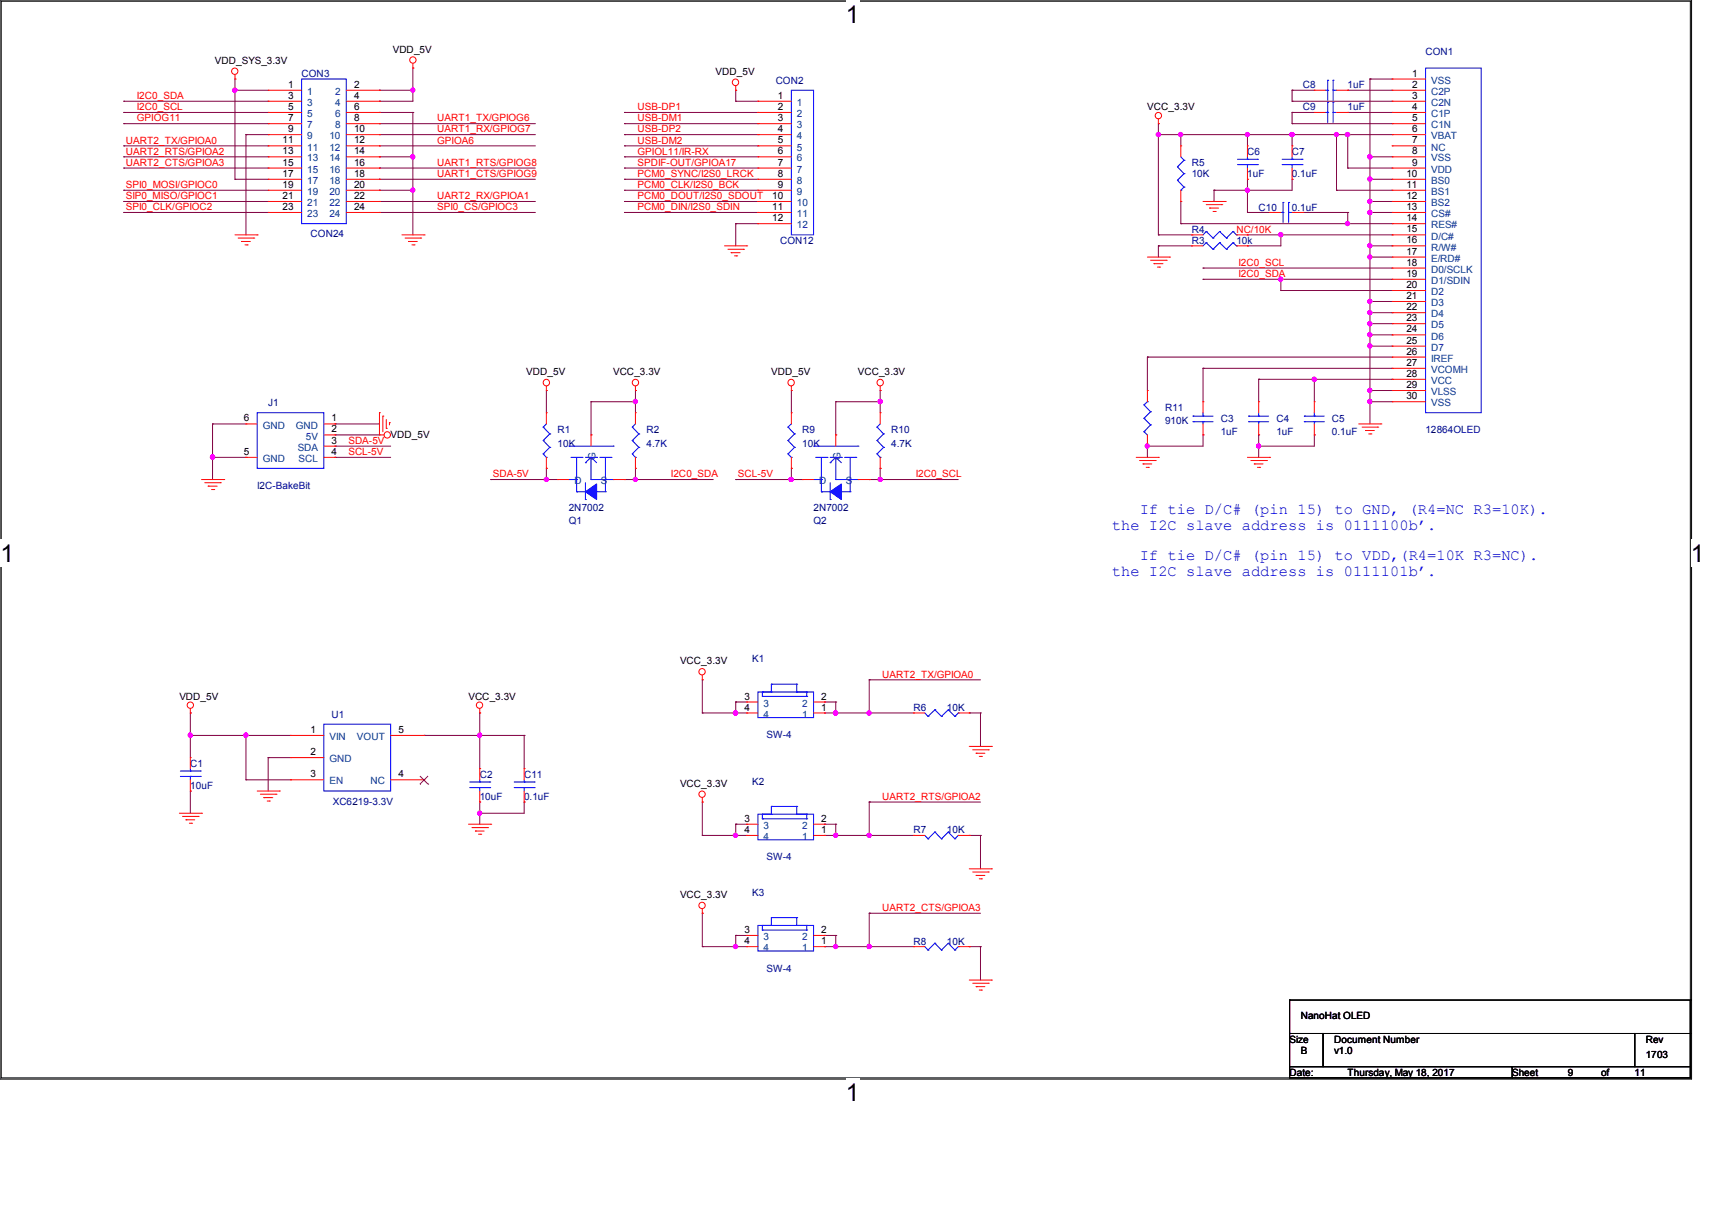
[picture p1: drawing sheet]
<svg xmlns="http://www.w3.org/2000/svg" width="297mm" height="210mm" viewBox="0 0 297 210" stroke-linecap="round" stroke-linejoin="round" font-family="sans-serif">
<path d="M0 0h293.5v187.3h-293.5zM.2 .2h293v186.9h-293z" fill="none" stroke="#000" stroke-width=".17"/>
<g fill="#fff">
<path d="M146.7 .1h2.4v4.8h-2.4z"/>
<path d="M146.7 187.2h2.4v4.7h-2.4z"/>
<path d="M.1 93.6h2.4v4.8h-2.4z"/>
<path d="M293.3 93.6h2.4v4.8h-2.4z"/>
</g>
<g fill="none" stroke="#800040" stroke-width=".17">
<path d="M21.5 17.6h.1M21.5 19.5h.1M21.5 17.6h25M21.5 19.5h25M40.8 15.7h.1M40.8 13.7h.1M40.8 15.7h5.7M40.8 13.7v17.4M65.8 19.5h.1M65.8 17.6h.1M65.8 15.7h.1M65.8 15.7h5.8"/>
<path d="M65.8 19.5h5.8M71.6 11.8h.1M71.6 19.5h.1M71.6 15.7h.1M71.6 11.8v5.8h-5.8M71.6 19.5v21.3M108.3 19.5h.1M108.3 19.5h23.2M127.6 15.7h.1M127.6 17.6h.1M127.6 17.6h3.9M127.6 15.7v1.9"/>
<path d="M224.2 17.6h.1M224.2 15.7h.1M224.2 19.5h.1M224.2 15.7h3.8M224.2 17.6h17.3M224.2 19.5h3.8M224.2 15.7v1.9M224.2 19.5v2M233.8 15.7h.1M233.8 19.5h.1M233.8 15.7h7.7M233.8 19.5h7.7"/>
<path d="M237.7 13.7h.1M237.7 13.7h3.8M237.7 13.7v59.9M21.5 21.5h.1M21.5 25.3h.1M21.5 27.2h.1M21.5 29.2h.1M21.5 33h.1M21.5 35h.1M21.5 36.9h.1M21.5 21.5h25M21.5 27.2h25"/>
<path d="M21.5 29.2h25M21.5 36.9h25M21.5 35h25M21.5 33h25M21.5 25.3h25M40.8 31.1h.1M40.8 31.1h5.7M42.7 23.4h.1M42.7 23.4v17.4M42.7 23.4h3.8M65.8 27.2h.1M65.8 33h.1"/>
<path d="M65.8 21.5h.1M65.8 23.4h.1M65.8 25.3h.1M65.8 29.2h.1M65.8 31.1h.1M65.8 35h.1M65.8 36.9h.1M65.8 21.5h27.1M65.8 27.2h5.8M65.8 23.4h27.1M65.8 29.2h27.1M65.8 36.9h27.1"/>
<path d="M65.8 31.1h27.1M65.8 35h27.1M65.8 33h5.8M65.8 25.3h27.1M71.6 27.2h.1M71.6 33h.1M108.3 21.5h.1M108.3 23.4h.1M108.3 25.3h.1M108.3 27.2h.1M108.3 29.2h.1M108.3 31.1h.1"/>
<path d="M108.3 33h.1M108.3 35h.1M108.3 36.9h.1M108.3 21.5h23.2M108.3 27.2h23.2M108.3 23.4h23.2M108.3 29.2h23.2M108.3 36.9h23.2M108.3 31.1h23.2M108.3 35h23.2M108.3 33h23.2M108.3 25.3h23.2"/>
<path d="M127.6 38.8h.1M127.6 38.8h3.9M127.6 38.8v3.9M201 23.4h.1M201 21.5h.1M201 23.4h40.5M201 21.5v19.3M204.9 35h.1M204.9 23.4h.1M204.9 38.8h.1M204.9 38.8h36.6M204.9 23.4v1.9"/>
<path d="M204.9 35v3.8M210.6 33h.1M210.6 33v2M216.4 23.4h.1M216.4 31.1h.1M216.4 33h.1M216.4 36.9h.1M216.4 23.4v1.9M216.4 31.1v5.8M216.4 36.9h3.9M224.2 21.5h.1M224.2 23.4h.1"/>
<path d="M224.2 31.1h.1M224.2 21.5h17.3M224.2 23.4v1.9M224.2 31.1v1.9h-13.6M226.1 36.9h.1M226.1 36.9h7.7M231.9 33h.1M231.9 23.4h.1M231.9 33h9.6M231.9 23.4v9.6M233.8 23.4h.1M233.8 29.2h.1"/>
<path d="M233.8 38.8h.1M233.8 36.9h.1M233.8 29.2h7.7M233.8 23.4v5.8M233.8 36.9v1.9M237.7 27.2h.1M237.7 36.9h.1M237.7 35h.1M237.7 31.1h.1M237.7 27.2h3.8M237.7 36.9h3.8M237.7 31.1h3.8"/>
<path d="M237.7 35h3.8M201 40.8h.1M201 42.7h.1M201 42.7h5.8M201 40.8h5.8M201 42.7v1.9M208.7 48.5h.1M208.7 46.5h.1M208.7 48.5h32.8M208.7 46.5h32.8M216.4 40.8h.1M216.4 42.7h.1"/>
<path d="M216.4 40.8h25.1M222.2 48.5h.1M222.2 50.4h.1M222.2 40.8h.1M222.2 40.8v1.9h-5.8M222.2 48.5v1.9M222.2 50.4h19.3M237.7 52.3h.1M237.7 44.6h.1M237.7 54.3h.1M237.7 56.2h.1M237.7 58.1h.1"/>
<path d="M237.7 42.7h.1M237.7 52.3h3.8M237.7 54.3h3.8M237.7 56.2h3.8M237.7 58.1h3.8M237.7 42.7h3.8M237.7 44.6h3.8M36.9 79.4h.1M36.9 73.6h.1M36.9 73.6v9.6M36.9 79.4h5.8M36.9 73.6h5.8"/>
<path d="M58.1 77.4h.1M58.1 79.4h.1M58.1 73.6h.1M58.1 75.5h.1M58.1 79.4h9.7M58.1 73.6h7.7M58.1 77.4h9.7M58.1 75.5h7.7M94.8 67.8h.1M94.8 67.8v3.8M102.5 75.5h.1M102.5 69.7h.1"/>
<path d="M102.5 69.7h7.7M102.5 69.7v5.8M110.2 67.8h.1M110.2 69.7h.1M110.2 67.8v3.8M137.3 67.8h.1M137.3 67.8v3.8M145 75.5h.1M145 69.7h.1M145 69.7h7.7M145 69.7v5.8M152.7 69.7h.1"/>
<path d="M152.7 67.8h.1M152.7 67.8v3.8M199.1 62h.1M199.1 77.4h.1M199.1 62h42.4M199.1 62v5.8M199.1 77.4v2M208.7 63.9h.1M208.7 75.5h.1M208.7 75.5v1.9h-9.6M208.7 63.9h32.8M208.7 63.9v5.8"/>
<path d="M218.4 65.8h.1M218.4 77.4h.1M218.4 75.5h.1M218.4 65.8h23.1M218.4 65.8v3.9M218.4 75.5v3.9M228 65.8h.1M228 75.5h.1M228 75.5v1.9h-9.6M228 65.8v3.9M237.7 69.7h.1M237.7 67.8h.1"/>
<path d="M237.7 60.1h.1M237.7 69.7h3.8M237.7 67.8h3.8M237.7 60.1h3.8M85.1 83.2h.1M85.1 83.2h11.6M94.8 83.2h.1M94.8 81.3h.1M94.8 81.3v1.9M108.3 83.2h.1M108.3 83.2h15.4M110.2 83.2h.1"/>
<path d="M110.2 81.3h.1M110.2 81.3v1.9M127.6 83.2h.1M127.6 83.2h11.6M137.3 83.2h.1M137.3 81.3h.1M137.3 81.3v1.9M150.8 83.2h.1M150.8 83.2h15.4M152.7 83.2h.1M152.7 81.3h.1M152.7 81.3v1.9"/>
<path d="M121.8 118h.1M121.8 118v5.7M150.8 118h.1M150.8 118v5.7M150.8 118h19.3M33 123.7h.1M33 127.6h.1M33 137.3h.1M33 123.7v7.8M33 137.3v3.8M33 127.6h17.4M42.7 127.6h.1"/>
<path d="M42.7 135.3h.1M42.7 127.6v7.7M42.7 135.3h7.7M46.5 131.5h.1M46.5 131.5h3.9M46.5 131.5v5.8M73.6 127.6h.1M73.6 127.6h17.3M83.2 127.6h.1M83.2 123.7h.1M83.2 139.2h.1M83.2 123.7v9.7"/>
<path d="M83.2 139.2v3.8M90.9 127.6h.1M90.9 139.2h.1M90.9 127.6v5.8M90.9 139.2v1.9h-7.7M121.8 123.7h.1M121.8 139.2h.1M121.8 123.7h7.7M121.8 139.2v5.8M127.6 121.8h.1M127.6 123.7h.1M127.6 121.8v1.9"/>
<path d="M127.6 121.8h1.9M143 121.8h.1M143 123.7h.1M143 123.7h15.5M143 121.8h2M145 121.8h.1M145 123.7h.1M145 121.8v1.9M150.8 123.7h.1M150.8 139.2h.1M150.8 139.2v5.8M150.8 139.2h19.3"/>
<path d="M168.1 123.7h.1M168.1 123.7h2M170.1 123.7h.1M170.1 123.7v5.8M83.2 141.1h.1M121.8 145h.1M121.8 158.5h.1M121.8 158.5v5.8M121.8 145h7.7M127.6 143h.1M127.6 145h.1M127.6 143v2"/>
<path d="M127.6 143h1.9M143 143h.1M143 145h.1M143 145h15.5M143 143h2M145 143h.1M145 145h.1M145 143v2M150.8 145h.1M150.8 158.5h.1M150.8 158.5v5.8M150.8 158.5h19.3"/>
<path d="M168.1 145h.1M168.1 145h2M170.1 145h.1M170.1 145v5.8M121.8 164.3h.1M121.8 164.3h7.7M127.6 162.3h.1M127.6 164.3h.1M127.6 162.3v2M127.6 162.3h1.9M143 162.3h.1M143 164.3h.1"/>
<path d="M143 164.3h15.5M143 162.3h2M145 162.3h.1M145 164.3h.1M145 162.3v2M150.8 164.3h.1M168.1 164.3h.1M168.1 164.3h2M170.1 164.3h.1M170.1 164.3v5.8"/>
</g>
<g fill="#f0f" stroke="#f0f" stroke-width=".17">
<circle cx="36.9" cy="79.3" r=".38"/>
<circle cx="33" cy="127.6" r=".37"/>
<circle cx="42.6" cy="127.6" r=".37"/>
<circle cx="83.2" cy="127.6" r=".37"/>
<circle cx="83.2" cy="141.1" r=".36"/>
<circle cx="237.6" cy="69.7" r=".37"/>
<circle cx="233.8" cy="23.3" r=".37"/>
<circle cx="237.6" cy="67.8" r=".36"/>
<circle cx="233.8" cy="38.8" r=".37"/>
<circle cx="199" cy="77.4" r=".36"/>
<circle cx="228" cy="65.8" r=".37"/>
<circle cx="218.3" cy="77.4" r=".36"/>
<circle cx="237.6" cy="44.6" r=".36"/>
<circle cx="237.6" cy="52.3" r=".36"/>
<circle cx="237.6" cy="54.3" r=".36"/>
<circle cx="237.6" cy="58.1" r=".36"/>
<circle cx="237.6" cy="56.2" r=".37"/>
<circle cx="237.6" cy="60" r=".37"/>
<circle cx="237.6" cy="27.2" r=".37"/>
<circle cx="237.6" cy="34.9" r=".36"/>
<circle cx="237.6" cy="31.1" r=".37"/>
<circle cx="224.1" cy="23.3" r=".37"/>
<circle cx="216.4" cy="23.3" r=".36"/>
<circle cx="231.8" cy="23.3" r=".36"/>
<circle cx="204.8" cy="23.3" r=".37"/>
<circle cx="237.6" cy="36.9" r=".37"/>
<circle cx="237.6" cy="42.7" r=".36"/>
<circle cx="222.2" cy="48.5" r=".36"/>
<circle cx="94.8" cy="83.2" r=".37"/>
<circle cx="110.2" cy="69.7" r=".37"/>
<circle cx="110.2" cy="83.2" r=".36"/>
<circle cx="137.3" cy="83.2" r=".37"/>
<circle cx="152.7" cy="69.7" r=".38"/>
<circle cx="152.7" cy="83.2" r=".37"/>
<circle cx="222.2" cy="40.7" r=".37"/>
<circle cx="201" cy="23.3" r=".37"/>
<circle cx="216.4" cy="33" r=".36"/>
<circle cx="71.6" cy="27.2" r=".37"/>
<circle cx="40.7" cy="15.6" r=".37"/>
<circle cx="71.6" cy="15.6" r=".36"/>
<circle cx="71.6" cy="33" r=".36"/>
<circle cx="145" cy="123.7" r=".37"/>
<circle cx="127.6" cy="123.7" r=".38"/>
<circle cx="150.8" cy="123.7" r=".37"/>
<circle cx="145" cy="145" r=".36"/>
<circle cx="150.8" cy="145" r=".36"/>
<circle cx="145" cy="164.3" r=".36"/>
<circle cx="150.8" cy="164.3" r=".36"/>
<circle cx="127.6" cy="145" r=".37"/>
<circle cx="127.6" cy="164.3" r=".37"/>
</g>
<g fill="none" stroke="#f00" stroke-width=".17">
<path d="M40.8 13.7h.1M40.8 13v.7M46.5 15.7h.1M46.5 17.6h.1M46.5 19.5h.1M46.5 15.7h5.8M46.5 17.6h5.8M46.5 19.5h5.8M60.1 15.7h5.7M60.1 17.6h5.7M60.1 19.5h5.7M65.8 15.7h.1"/>
<path d="M65.8 17.6h.1M65.8 19.5h.1M71.6 11.8h.1M71.6 11v.8M127.6 15.7h.1M127.6 14.9v.8M131.5 17.6h.1M131.5 19.5h.1M131.5 17.6h5.8M131.5 19.5h5.8M228 19.5h.1M228 15.7h.1"/>
<path d="M228 15.7h1.9M228 19.5h1.9M231.9 15.7h1.9M231.9 19.5h1.9M233.8 19.5h.1M233.8 15.7h.1M241.5 13.7h.1M241.5 15.7h.1M241.5 17.6h.1M241.5 19.5h.1M241.5 13.7h5.8M241.5 15.7h5.8"/>
<path d="M241.5 17.6h5.8M241.5 19.5h5.8M46.5 21.5h.1M46.5 23.4h.1M46.5 25.3h.1M46.5 27.2h.1M46.5 29.2h.1M46.5 31.1h.1M46.5 33h.1M46.5 35h.1M46.5 36.9h.1M46.5 35h5.8"/>
<path d="M46.5 21.5h5.8M46.5 23.4h5.8M46.5 25.3h5.8M46.5 27.2h5.8M46.5 29.2h5.8M46.5 31.1h5.8M46.5 33h5.8M46.5 36.9h5.8M60.1 35h5.7M60.1 21.5h5.7M60.1 23.4h5.7M60.1 25.3h5.7"/>
<path d="M60.1 27.2h5.7M60.1 29.2h5.7M60.1 31.1h5.7M60.1 33h5.7M60.1 36.9h5.7M65.8 21.5h.1M65.8 23.4h.1M65.8 25.3h.1M65.8 27.2h.1M65.8 29.2h.1M65.8 31.1h.1M65.8 33h.1"/>
<path d="M65.8 35h.1M65.8 36.9h.1M131.5 21.5h.1M131.5 23.4h.1M131.5 25.3h.1M131.5 27.2h.1M131.5 29.2h.1M131.5 31.1h.1M131.5 33h.1M131.5 35h.1M131.5 36.9h.1M131.5 38.8h.1"/>
<path d="M131.5 35h5.8M131.5 21.5h5.8M131.5 23.4h5.8M131.5 25.3h5.8M131.5 27.2h5.8M131.5 29.2h5.8M131.5 31.1h5.8M131.5 33h5.8M131.5 36.9h5.8M131.5 38.8h5.8M201 21.5h.1M201 20.7v.8"/>
<path d="M204.9 25.3h.1M204.9 35h.1M204.9 25.3v1.9M204.9 33v2M208.7 35h3.9M209.3 35.5h2.7M209.8 36.1h.1M209.8 36.1h1.6M210.4 36.7h.4M210.8 36.7h.1M212 35.5h.1M212.6 35h.1"/>
<path d="M216.4 25.3h.1M216.4 31.1h.1M216.4 25.3v1.9M216.4 29.2v1.9M220.3 36.9h.1M220.3 36.9h1.9M224.2 25.3h.1M224.2 31.1h.1M224.2 36.9h1.9M224.2 25.3v1.9M224.2 29.2v1.9M226.1 36.9h.1"/>
<path d="M241.5 21.5h.1M241.5 23.4h.1M241.5 25.3h.1M241.5 27.2h.1M241.5 29.2h.1M241.5 31.1h.1M241.5 33h.1M241.5 35h.1M241.5 36.9h.1M241.5 38.8h.1M241.5 35h5.8M241.5 21.5h5.8"/>
<path d="M241.5 23.4h5.8M241.5 25.3h5.8M241.5 27.2h5.8M241.5 29.2h5.8M241.5 31.1h5.8M241.5 33h5.8M241.5 36.9h5.8M241.5 38.8h5.8M40.8 40.8h3.8M41.3 41.3h2.7M41.9 41.9h.1M41.9 41.9h1.5"/>
<path d="M42.5 42.5h.4M42.9 42.5h.1M44 41.3h.1M44.6 40.8h.1M69.7 40.8h3.9M70.3 41.3h2.7M70.9 41.9h.1M70.9 41.9h1.5M71.5 42.5h.3M71.8 42.5h.1M73 41.3h.1M73.6 40.8h.1"/>
<path d="M125.7 42.7h3.8M126.3 43.3h2.7M126.8 43.9h.1M126.8 43.9h1.6M127.4 44.4h.4M127.8 44.4h.1M129 43.3h.1M129.5 42.7h.1M199.1 44.6h3.8M199.6 45.2h2.7M200.2 45.8h.1M200.2 45.8h1.6"/>
<path d="M200.8 46.4h.4M201.2 46.4h.1M202.3 45.2h.1M202.9 44.6h.1M206.8 40.8h.1M206.8 42.7h.1M206.8 40.8h1.9M206.8 42.7h1.9M214.5 40.8h1.9M214.5 42.7h1.9M216.4 40.8h.1M216.4 42.7h.1"/>
<path d="M241.5 40.8h.1M241.5 42.7h.1M241.5 44.6h.1M241.5 46.5h.1M241.5 48.5h.1M241.5 50.4h.1M241.5 52.3h.1M241.5 54.3h.1M241.5 56.2h.1M241.5 58.1h.1M241.5 44.6h5.8M241.5 40.8h5.8"/>
<path d="M241.5 42.7h5.8M241.5 46.5h5.8M241.5 48.5h5.8M241.5 50.4h5.8M241.5 52.3h5.8M241.5 54.3h5.8M241.5 56.2h5.8M241.5 58.1h5.8M42.7 73.6h.1M42.7 79.4h.1M42.7 73.6h1.9M42.7 79.4h1.9"/>
<path d="M56.2 75.5h1.9M56.2 73.6h1.9M56.2 79.4h1.9M56.2 77.4h1.9M58.1 73.6h.1M58.1 75.5h.1M58.1 77.4h.1M58.1 79.4h.1M65.8 71.6h.1M65.8 75.5h.1M65.8 71.6v3.9M65.8 75.5h.8"/>
<path d="M66.4 72.2h.1M66.4 72.2v2.7M67 74.3h.1M67 72.8v1.5M67.6 73.4h.1M67.6 73.4v.3M94.8 67.8h.1M94.8 71.6h.1M94.8 67v.8M94.8 71.6v2M94.8 79.4v1.9M102.5 75.5h.1"/>
<path d="M102.5 75.5v1.9M110.2 67.8h.1M110.2 71.6h.1M110.2 67v.8M110.2 71.6v2M110.2 79.4v1.9M137.3 67.8h.1M137.3 71.6h.1M137.3 67v.8M137.3 71.6v2M137.3 79.4v1.9M145 75.5h.1"/>
<path d="M145 75.5v1.9M152.7 67.8h.1M152.7 71.6h.1M152.7 67v.8M152.7 71.6v2M152.7 79.4v1.9M197.1 79.4h3.9M197.7 79.9h2.7M199.1 77.4h.1M199.1 67.8h.1M199.1 67.8v1.9M199.1 75.5v1.9"/>
<path d="M200.4 79.9h.1M201 79.4h.1M208.7 75.5h.1M208.7 69.7h.1M208.7 69.7v1.9M208.7 73.6v1.9M216.4 79.4h3.9M217 79.9h2.7M218.4 75.5h.1M218.4 69.7h.1M218.4 69.7v1.9M218.4 73.6v1.9"/>
<path d="M219.7 79.9h.1M220.3 79.4h.1M228 75.5h.1M228 69.7h.1M228 69.7v1.9M228 73.6v1.9M235.7 73.6h3.9M236.3 74.1h2.7M236.9 74.7h.1M236.9 74.7h1.5M237.4 75.3h.4M237.8 75.3h.1"/>
<path d="M239 74.1h.1M239.6 73.6h.1M241.5 60.1h.1M241.5 62h.1M241.5 63.9h.1M241.5 65.8h.1M241.5 67.8h.1M241.5 69.7h.1M241.5 60.1h5.8M241.5 62h5.8M241.5 63.9h5.8M241.5 65.8h5.8"/>
<path d="M241.5 67.8h5.8M241.5 69.7h5.8M35 83.2h3.8M35.5 83.8h2.7M36.1 84.4h.1M36.1 84.4h1.6M36.7 85h.4M37.1 85h.1M38.2 83.8h.1M38.8 83.2h.1M94.8 81.3h.1M96.7 83.2h.1"/>
<path d="M96.7 83.2h2M106.4 83.2h1.9M108.3 83.2h.1M110.2 81.3h.1M137.3 81.3h.1M139.2 83.2h.1M139.2 83.2h1.9M148.8 83.2h2M150.8 83.2h.1M152.7 81.3h.1M198.3 80.5h.1M198.3 80.5h1.5"/>
<path d="M198.8 81.1h.4M199.2 81.1h.1M217.6 80.5h.1M217.6 80.5h1.5M218.1 81.1h.4M218.5 81.1h.1M121.8 118h.1M121.8 117.2v.8M33 123.7h.1M33 131.5h.1M33 137.3h.1M33 123v.7"/>
<path d="M33 131.5v1.9M33 135.3v2M44.6 137.3h3.9M45.2 137.8h2.7M45.8 138.4h.1M45.8 138.4h1.5M46.4 139h.3M46.7 139h.1M47.9 137.8h.1M48.5 137.3h.1M50.4 127.6h.1M50.4 131.5h.1"/>
<path d="M50.4 135.3h.1M50.4 127.6h5.8M50.4 131.5h5.8M50.4 135.3h5.8M67.8 127.6h5.8M67.8 135.3h5.8M73.6 135.3h.1M73.6 127.6h.1M83.2 123.7h.1M83.2 133.4h.1M83.2 139.2h.1M83.2 123v.7"/>
<path d="M83.2 133.4v1.9M83.2 137.3v1.9M90.9 133.4h.1M90.9 139.2h.1M90.9 133.4v1.9M90.9 137.3v1.9M121.8 139.2h.1M121.8 138.4v.8M129.5 121.8h.1M129.5 123.7h.1M129.5 123.7h2M129.5 121.8h2"/>
<path d="M141.1 123.7h1.9M141.1 121.8h1.9M143 121.8h.1M143 123.7h.1M158.5 123.7h.1M158.5 123.7h1.9M166.2 123.7h1.9M168.1 123.7h.1M168.1 129.5h3.9M168.7 130.1h2.7M169.3 130.7h.1M169.3 130.7h1.6"/>
<path d="M169.9 131.3h.4M170.3 131.3h.1M171.4 130.1h.1M172 129.5h.1M31.1 141.1h3.9M31.7 141.7h2.7M32.3 142.3h.1M32.3 142.3h1.5M32.9 142.9h.3M33.2 142.9h.1M34.4 141.7h.1M35 141.1h.1"/>
<path d="M81.3 143h3.8M81.9 143.6h2.7M82.5 144.2h.1M82.5 144.2h1.5M83 144.8h.4M83.4 144.8h.1M84.6 143.6h.1M85.1 143h.1M121.8 158.5h.1M121.8 157.7v.8M129.5 143h.1M129.5 145h.1"/>
<path d="M129.5 143h2M129.5 145h2M141.1 143h1.9M141.1 145h1.9M143 143h.1M143 145h.1M158.5 145h.1M158.5 145h1.9M166.2 145h1.9M168.1 145h.1M168.1 150.8h3.9M168.7 151.3h2.7"/>
<path d="M169.3 151.9h.1M169.3 151.9h1.6M169.9 152.5h.4M170.3 152.5h.1M171.4 151.3h.1M172 150.8h.1M129.5 162.3h.1M129.5 164.3h.1M129.5 162.3h2M129.5 164.3h2M141.1 162.3h1.9M141.1 164.3h1.9"/>
<path d="M143 162.3h.1M143 164.3h.1M158.5 164.3h.1M158.5 164.3h1.9M166.2 164.3h1.9M168.1 164.3h.1M168.1 170.1h3.9M168.7 170.6h2.7M169.3 171.2h.1M169.3 171.2h1.6M169.9 171.8h.4M170.3 171.8h.1"/>
<path d="M171.4 170.6h.1M172 170.1h.1"/>
<circle cx="40.7" cy="12.4" r=".55"/>
<circle cx="71.6" cy="10.4" r=".55"/>
<circle cx="127.6" cy="14.3" r=".56"/>
<circle cx="201" cy="20.1" r=".55"/>
<circle cx="67.2" cy="75.5" r=".55"/>
<circle cx="94.8" cy="66.4" r=".56"/>
<circle cx="110.2" cy="66.4" r=".56"/>
<circle cx="137.2" cy="66.4" r=".56"/>
<circle cx="152.7" cy="66.4" r=".56"/>
<circle cx="121.8" cy="116.6" r=".55"/>
<circle cx="33" cy="122.4" r=".55"/>
<circle cx="83.2" cy="122.4" r=".55"/>
<circle cx="121.8" cy="137.8" r=".55"/>
<circle cx="121.8" cy="157.1" r=".55"/>
</g>
<path d="M223.7 179.4h5.8v5.7h-5.8zM223.7 173.6h.1M223.7 173.6v5.8M223.7 173.6h69.5M229.5 179.4h54.1v5.7h-54.1zM283.6 179.4h9.6v5.7h-9.6zM293.2 173.6h.1M293.2 179.4h.1M293.2 173.6v5.8M223.7 185.1h38.6v2h-38.6zM262.3 185.1h30.9v2h-30.9z" fill="none" stroke="#000" stroke-width=".17"/>
<g fill="none" stroke="#00f" stroke-width=".17">
<path d="M52.3 13.7h7.8v25.1h-7.8zM137.3 15.7h3.8v25.1h-3.8zM229.9 19.5h.4M229.9 15.7h.4M230.3 19.5h.1M230.3 17.8h.1M230.3 15.7h.1M230.3 13.9h.1M230.3 13.9v3.5M230.3 17.8v3.5M231.3 17.8h.1M231.3 19.5h.1"/>
<path d="M231.3 13.9h.1M231.3 15.7h.1M231.3 19.5h.6M231.3 13.9v3.5M231.3 17.8v3.5M231.3 15.7h.6M247.3 11.8h9.7v59.8h-9.7zM204.3 29h.1M204.3 31.3h.1M204.3 29l1.1 1.1M204.3 31.3l1.1 1.2M204.9 33h.1"/>
<path d="M204.9 27.2l.5 .6M205.4 27.8h.1M205.4 30.1h.1M205.4 32.5h.1M205.4 27.8l-1.1 1.2M205.4 30.1l-1.1 1.2M205.4 32.5l-.5 .5M214.7 28.6h3.4M214.7 27.6h3.4M216.4 27.6h.1M216.4 28.6h.1M216.4 27.2v.4"/>
<path d="M216.4 28.6v.6M218.1 28.6h.1M218.1 27.6h.1M222.2 36.9h.4M222.4 28.6h3.5M222.4 27.6h3.5M222.6 36.9h.1M222.6 35.1h.1M222.6 35.1v3.5M223.6 35.1h.1M223.6 36.9h.1M223.6 36.9h.6"/>
<path d="M223.6 35.1v3.5M224.2 27.6h.1M224.2 28.6h.1M224.2 27.2v.4M224.2 28.6v.6M225.9 28.6h.1M225.9 27.6h.1M209.3 40.2h.1M209.3 42.1h.1M209.3 40.2l-.6 .6M209.3 40.2l1.1 1.1M209.3 42.1l-.6 .6"/>
<path d="M209.3 42.1l1.1 1.2M210.4 41.3h.1M210.4 43.3h.1M211.6 40.2h.1M211.6 42.1h.1M211.6 40.2l-1.2 1.1M211.6 40.2l1.2 1.1M211.6 42.1l-1.2 1.2M211.6 42.1l1.2 1.2M212.8 41.3h.1M212.8 43.3h.1M213.9 40.2h.1"/>
<path d="M213.9 42.1h.1M213.9 40.2l-1.1 1.1M213.9 40.2l.6 .6M213.9 42.1l-1.1 1.2M213.9 42.1l.6 .6M214.5 40.8h.1M214.5 42.7h.1M44.6 71.6h11.6v9.7h-11.6zM94.2 74.1h.1M94.2 76.5h.1M94.2 78.8h.1M94.2 74.1l1.2 1.2"/>
<path d="M94.2 76.5l1.2 1.1M94.2 78.8l.6 .6M94.8 79.4h.1M94.8 73.6l-.6 .5M95.4 75.3h.1M95.4 77.6h.1M95.4 75.3l-1.2 1.2M95.4 77.6l-1.2 1.2M98.7 77.4h7.7M99.1 79.4h1.9M100 79.4v5.9M101 79.4h.1"/>
<path d="M101.6 79.4h1.9M102.5 79.4h.1M102.5 79.4v3.8M102.5 79.4l-.9 .9M102.5 79.4l1 .9M103.5 79.4h.1M104.1 79.4h1.9M105 79.4v5.9M106 79.4h.1M106.4 77.4h.1M109.7 74.1h.1M109.7 76.5h.1"/>
<path d="M109.7 78.8h.1M109.7 74.1l1.1 1.2M109.7 76.5l1.1 1.1M109.7 78.8l.5 .6M110.2 79.4h.1M110.2 73.6l-.5 .5M110.8 75.3h.1M110.8 77.6h.1M110.8 75.3l-1.1 1.2M110.8 77.6l-1.1 1.2M136.7 74.1h.1M136.7 76.5h.1"/>
<path d="M136.7 78.8h.1M136.7 74.1l1.1 1.2M136.7 76.5l1.1 1.1M136.7 78.8l.6 .6M137.3 79.4h.1M137.3 73.6l-.6 .5M137.8 75.3h.1M137.8 77.6h.1M137.8 75.3l-1.1 1.2M137.8 77.6l-1.1 1.2M141.1 77.4h7.7M141.5 79.4h2"/>
<path d="M142.5 79.4v5.9M143.5 79.4h.1M144 79.4h2M145 79.4h.1M145 79.4v3.8M145 79.4l-1 .9M145 79.4l1 .9M146 79.4h.1M146.5 79.4h2M147.5 79.4v5.9M148.5 79.4h.1M148.8 77.4h.1"/>
<path d="M152.1 74.1h.1M152.1 76.5h.1M152.1 78.8h.1M152.1 74.1l1.2 1.2M152.1 76.5l1.2 1.1M152.1 78.8l.6 .6M152.7 79.4h.1M152.7 73.6l-.6 .5M153.3 75.3h.1M153.3 77.6h.1M153.3 75.3l-1.2 1.2M153.3 77.6l-1.2 1.2"/>
<path d="M198.5 74.9h.1M198.5 72.6h.1M198.5 70.3h.1M198.5 74.9l.6 .6M198.5 72.6l1.1 1.1M198.5 70.3l1.1 1.2M199.1 69.7h.1M199.1 69.7l-.6 .6M199.6 73.7h.1M199.6 71.5h.1M199.6 73.7l-1.1 1.2M199.6 71.5l-1.1 1.1"/>
<path d="M207 72.2h.1M207 73.2h.1M207 72.2h3.4M207 73.2h3.4M208.7 73.2h.1M208.7 72.2h.1M208.7 71.6v.6M208.7 73.2v.4M216.6 72.2h.1M216.6 73.2h.1M216.6 72.2h3.5M216.6 73.2h3.5"/>
<path d="M218.4 73.2h.1M218.4 72.2h.1M218.4 71.6v.6M218.4 73.2v.4M226.3 72.2h.1M226.3 73.2h.1M226.3 72.2h3.4M226.3 73.2h3.4M228 73.2h.1M228 72.2h.1M228 71.6v.6M228 73.2v.4"/>
<path d="M98.7 83.2h1.3M100 83.2h.1M100 85.3h.1M100 85.3h5M101.6 86.7h.1M101.6 80.3h.1M101.6 83.8v2.9M102.5 83.2h.1M102.5 83.2h3.9M105 85.3h.1M106.4 83.2h.1M141.1 83.2h1.4"/>
<path d="M142.5 83.2h.1M142.5 85.3h.1M142.5 85.3h5M144 86.7h.1M144 80.3h.1M144 83.8v2.9M145 83.2h.1M145 83.2h3.8M147.5 85.3h.1M148.8 83.2h.1M133.8 118.7h.1M133.8 118.7v1.4"/>
<path d="M133.8 118.7h4.4M138.2 118.7h.1M138.2 118.7v1.4M31.3 134.7h3.5M31.3 133.8h3.5M33 133.8h.1M33 134.7h.1M33 133.4v.4M33 134.7v.6M34.8 134.7h.1M34.8 133.8h.1M56.2 125.7h11.6v11.6h-11.6z"/>
<path d="M81.5 136.7h3.5M81.5 135.7h3.5M83.2 135.7h.1M83.2 136.7h.1M83.2 135.3v.4M83.2 136.7v.6M85 136.7h.1M85 135.7h.1M89.2 136.7h3.5M89.2 135.7h3.5M90.9 135.7h.1M90.9 136.7h.1"/>
<path d="M90.9 135.3v.4M90.9 136.7v.6M92.7 136.7h.1M92.7 135.7h.1M131.5 120.1h9.6v4.4h-9.6zM132.2 120.1h.1M132.2 120.9h.1M132.2 120.1v.8M132.2 120.9h7.8M132.2 120.1h1.6M133.8 120.1h.1M133.8 140h.1"/>
<path d="M133.8 140v1.3M133.8 140h4.4M138.2 120.1h.1M138.2 140h.1M138.2 140v1.3M138.2 120.1h1.8M140 120.9h.1M140 120.1h.1M140 120.1v.8M160.4 123.7l.6 .6M161 124.3h.1M162.2 123.2h.1"/>
<path d="M162.2 123.2l-1.2 1.1M162.2 123.2l1.1 1.1M163.3 124.3h.1M164.5 123.2h.1M164.5 123.2l-1.2 1.1M164.5 123.2l1.2 1.1M165.7 124.3h.1M166.2 123.7h.1M166.2 123.7l-.5 .6M131.5 141.3h9.6v4.5h-9.6zM132.2 141.3h.1M132.2 142.1h.1"/>
<path d="M132.2 141.3v.8M132.2 142.1h7.8M132.2 141.3h1.6M133.8 159.3h.1M133.8 141.3h.1M133.8 159.3h4.4M133.8 159.3v1.3M138.2 159.3h.1M138.2 141.3h.1M138.2 159.3v1.3M138.2 141.3h1.8M140 142.1h.1"/>
<path d="M140 141.3h.1M140 141.3v.8M160.4 145l.6 .6M161 145.6h.1M162.2 144.4h.1M162.2 144.4l-1.2 1.2M162.2 144.4l1.1 1.2M163.3 145.6h.1M164.5 144.4h.1M164.5 144.4l-1.2 1.2M164.5 144.4l1.2 1.2M165.7 145.6h.1"/>
<path d="M166.2 145h.1M166.2 145l-.5 .6M131.5 160.6h9.6v4.5h-9.6zM132.2 160.6h.1M132.2 161.4h.1M132.2 161.4h7.8M132.2 160.6h1.6M132.2 160.6v.8M133.8 160.6h.1M138.2 160.6h.1M138.2 160.6h1.8M140 161.4h.1"/>
<path d="M140 160.6h.1M140 160.6v.8M160.4 164.3l.6 .6M161 164.9h.1M162.2 163.7h.1M162.2 163.7l-1.2 1.2M162.2 163.7l1.1 1.2M163.3 164.9h.1M164.5 163.7h.1M164.5 163.7l-1.2 1.2M164.5 163.7l1.2 1.2M165.7 164.9h.1"/>
<path d="M166.2 164.3h.1M166.2 164.3l-.5 .6"/>
</g>
<path d="M72.8 136.1h.1M72.8 134.7l1.5 1.4M74.3 136.1h.1M74.3 134.7l-1.5 1.4" fill="none" stroke="#804000" stroke-width=".17"/>
<g fill="#00f" stroke="#00f" stroke-width=".17">
<path d="M101.6 85.3l1.9-1.3v2.7z" fill-rule="evenodd"/>
<path d="M144 85.3l2-1.3v2.7z" fill-rule="evenodd"/>
</g>
<g font-size="4.2">
<text x="146.7" y="3.9">1</text>
<text x=".1" y="97.5">1</text>
<text x="293.3" y="97.5">1</text>
<text x="146.7" y="191">1</text>
</g>
<g font-size="2.7" fill="#00f">
<text x="197.7" y="89.2">If tie D/C# (pin 15) to GND, (R4=NC R3=10K).</text>
<text x="192.9" y="91.9">the I2C slave address is 0111100b’.</text>
<text x="192.9" y="99.9">the I2C slave address is 0111101b’.</text>
<text x="197.7" y="97.2">If tie D/C# (pin 15) to VDD,(R4=10K R3=NC).</text>
</g>
<g font-size="1.7">
<text x="37.3" y="11.1">VDD_SYS_3.3V</text>
<text x="68.1" y="9.1">VDD_5V</text>
<text x="50" y="15.2">1</text>
<text x="50" y="17.1">3</text>
<text x="61.4" y="15.2">2</text>
<text x="61.4" y="17.1">4</text>
<text x="124.2" y="13">VDD_5V</text>
<text x="134.9" y="17.1">1</text>
<text x="245" y="13.3">1</text>
<text x="245" y="15.2">2</text>
<text x="245" y="17.1">3</text>
<text x="50" y="19.1">5</text>
<text x="50" y="21">7</text>
<text x="50" y="22.9">9</text>
<text x="61.4" y="19.1">6</text>
<text x="61.4" y="21">8</text>
<text x="61.4" y="22.9">10</text>
<text x="134.9" y="19.1">2</text>
<text x="134.9" y="21">3</text>
<text x="134.9" y="22.9">4</text>
<text x="199" y="19.2">VCC_3.3V</text>
<text x="245" y="19.1">4</text>
<text x="245" y="21">5</text>
<text x="245" y="22.9">6</text>
<text x="49" y="24.9">11</text>
<text x="49" y="26.8">13</text>
<text x="49" y="28.7">15</text>
<text x="61.4" y="24.9">12</text>
<text x="61.4" y="26.8">14</text>
<text x="61.4" y="28.7">16</text>
<text x="134.9" y="24.9">5</text>
<text x="134.9" y="26.8">6</text>
<text x="134.9" y="28.7">7</text>
<text x="245" y="24.9">7</text>
<text x="245" y="26.8">8</text>
<text x="245" y="28.7">9</text>
<text x="49" y="30.7">17</text>
<text x="49" y="32.6">19</text>
<text x="49" y="34.5">21</text>
<text x="61.4" y="30.7">18</text>
<text x="61.4" y="32.6">20</text>
<text x="61.4" y="34.5">22</text>
<text x="134" y="34.5">10</text>
<text x="134.9" y="30.7">8</text>
<text x="134.9" y="32.6">9</text>
<text x="244" y="30.7">10</text>
<text x="244" y="32.6">11</text>
<text x="244" y="34.5">12</text>
<text x="49" y="36.4">23</text>
<text x="61.4" y="36.4">24</text>
<text x="134" y="36.4">11</text>
<text x="134" y="38.4">12</text>
<text x="244" y="36.4">13</text>
<text x="244" y="38.4">14</text>
<text x="244" y="40.3">15</text>
<text x="244" y="42.2">16</text>
<text x="244" y="44.2">17</text>
<text x="244" y="46.1">18</text>
<text x="244" y="48">19</text>
<text x="244" y="50">20</text>
<text x="244" y="51.9">21</text>
<text x="244" y="53.8">22</text>
<text x="244" y="55.8">23</text>
<text x="244" y="57.7">24</text>
<text x="244" y="59.6">25</text>
<text x="91.3" y="65.2">VDD_5V</text>
<text x="106.4" y="65.2">VCC_3.3V</text>
<text x="133.8" y="65.2">VDD_5V</text>
<text x="148.8" y="65.2">VCC_3.3V</text>
<text x="244" y="61.6">26</text>
<text x="244" y="63.5">27</text>
<text x="244" y="65.4">28</text>
<text x="244" y="67.4">29</text>
<text x="244" y="69.3">30</text>
<text x="42.3" y="73.2">6</text>
<text x="57.5" y="73.2">1</text>
<text x="57.5" y="75.1">2</text>
<text x="57.5" y="77">3</text>
<text x="67.8" y="75.9">VDD_5V</text>
<text x="42.3" y="79">5</text>
<text x="57.5" y="79">4</text>
<text x="118" y="115.3">VCC_3.3V</text>
<text x="31.1" y="121.5">VDD_5V</text>
<text x="81.3" y="121.5">VCC_3.3V</text>
<text x="129.1" y="121.4">3</text>
<text x="129.1" y="123.3">4</text>
<text x="142.5" y="121.4">2</text>
<text x="142.5" y="123.3">1</text>
<text x="53.8" y="127.2">1</text>
<text x="53.8" y="131.1">2</text>
<text x="69.1" y="127.2">5</text>
<text x="53.8" y="134.9">3</text>
<text x="69.1" y="134.9">4</text>
<text x="118" y="136.6">VCC_3.3V</text>
<text x="129.1" y="142.6">3</text>
<text x="142.5" y="142.6">2</text>
<text x="129.1" y="144.6">4</text>
<text x="142.5" y="144.6">1</text>
<text x="118" y="155.9">VCC_3.3V</text>
<text x="129.1" y="161.9">3</text>
<text x="142.5" y="161.9">2</text>
<text x="129.1" y="163.9">4</text>
<text x="142.5" y="163.9">1</text>
<text x="225.7" y="176.9">NanoHat OLED</text>
<text x="223.7" y="181">Size</text>
<text x="225.7" y="182.9">B</text>
<text x="231.5" y="181">Document Number</text>
<text x="231.5" y="182.9">v1.0</text>
<text x="285.5" y="181">Rev</text>
<text x="285.5" y="183.7">1703</text>
<text x="223.7" y="186.7">Date:</text>
<text x="233.8" y="186.7">Thursday, May 18, 2017</text>
<text x="262.3" y="186.7">Sheet</text>
<text x="272" y="186.7">9</text>
<text x="277.8" y="186.7">of</text>
<text x="283.6" y="186.7">11</text>
</g>
<g font-size="1.7" fill="#000080">
<text x="247.3" y="9.5">CON1</text>
<text x="52.3" y="13.4">CON3</text>
<text x="134.6" y="14.6">CON2</text>
<text x="226" y="15.3">C8</text>
<text x="233.8" y="15.3">1uF</text>
<text x="226" y="19.2">C9</text>
<text x="233.8" y="19.2">1uF</text>
<text x="206.7" y="28.8">R5</text>
<text x="216.4" y="26.9">C6</text>
<text x="224.1" y="26.9">C7</text>
<text x="206.7" y="30.8">10K</text>
<text x="216.4" y="30.8">1uF</text>
<text x="224.1" y="30.8">0.1uF</text>
<text x="53.9" y="41.2">CON24</text>
<text x="206.7" y="40.4">R4</text>
<text x="218.3" y="36.6">C10</text>
<text x="224.1" y="36.6">0.1uF</text>
<text x="135.3" y="42.4">CON12</text>
<text x="206.7" y="42.4">R3</text>
<text x="214.5" y="42.4">10k</text>
<text x="46.5" y="70.5">J1</text>
<text x="202.1" y="71.3">R11</text>
<text x="96.7" y="75.2">R1</text>
<text x="96.7" y="77.5">10K</text>
<text x="112.2" y="75.2">R2</text>
<text x="112.2" y="77.5">4.7K</text>
<text x="139.2" y="75.2">R9</text>
<text x="139.2" y="77.5">10K</text>
<text x="154.6" y="75.2">R10</text>
<text x="154.6" y="77.5">4.7K</text>
<text x="202.1" y="73.6">910K</text>
<text x="211.8" y="73.2">C3</text>
<text x="211.8" y="75.6">1uF</text>
<text x="221.4" y="73.2">C4</text>
<text x="221.4" y="75.6">1uF</text>
<text x="231.1" y="73.2">C5</text>
<text x="231.1" y="75.6">0.1uF</text>
<text x="247.3" y="75.2">12864OLED</text>
<text x="44.6" y="84.8">I2C-BakeBit</text>
<text x="98.7" y="88.7">2N7002</text>
<text x="141.1" y="88.7">2N7002</text>
<text x="98.7" y="91">Q1</text>
<text x="141.1" y="91">Q2</text>
<text x="130.5" y="114.9">K1</text>
<text x="57.5" y="124.6">U1</text>
<text x="158.5" y="123.4">R6</text>
<text x="164.3" y="123.4">10K</text>
<text x="133" y="128.1">SW-4</text>
<text x="33" y="133.1">C1</text>
<text x="33" y="136.9">10uF</text>
<text x="83.2" y="135">C2</text>
<text x="90.9" y="135">C11</text>
<text x="130.5" y="136.2">K2</text>
<text x="57.7" y="139.7">XC6219-3.3V</text>
<text x="83.2" y="138.9">10uF</text>
<text x="90.9" y="138.9">0.1uF</text>
<text x="133" y="149.3">SW-4</text>
<text x="158.5" y="144.7">R7</text>
<text x="164.3" y="144.7">10K</text>
<text x="130.5" y="155.5">K3</text>
<text x="158.5" y="164">R8</text>
<text x="164.3" y="164">10K</text>
<text x="133" y="168.6">SW-4</text>
</g>
<g font-size="1.7" fill="#f00">
<text x="23.7" y="17.2">I2C0_SDA</text>
<text x="23.7" y="19.1">I2C0_SCL</text>
<text x="23.7" y="21.1">GPIOG11</text>
<text x="75.9" y="21.1">UART1_TX/GPIOG6</text>
<text x="75.9" y="23">UART1_RX/GPIOG7</text>
<text x="110.6" y="19.1">USB-DP1</text>
<text x="110.6" y="21.1">USB-DM1</text>
<text x="110.6" y="23">USB-DP2</text>
<text x="21.8" y="24.9">UART2_TX/GPIOA0</text>
<text x="21.8" y="26.8">UART2_RTS/GPIOA2</text>
<text x="21.8" y="28.8">UART2_CTS/GPIOA3</text>
<text x="75.9" y="24.9">GPIOA6</text>
<text x="75.9" y="28.8">UART1_RTS/GPIOG8</text>
<text x="110.6" y="24.9">USB-DM2</text>
<text x="110.6" y="26.8">GPIOL11/IR-RX</text>
<text x="110.6" y="28.8">SPDIF-OUT/GPIOA17</text>
<text x="21.8" y="32.6">SPI0_MOSI/GPIOC0</text>
<text x="21.8" y="34.6">SIP0_MISO/GPIOC1</text>
<text x="75.9" y="30.7">UART1_CTS/GPIOG9</text>
<text x="75.9" y="34.6">UART2_RX/GPIOA1</text>
<text x="110.6" y="30.7">PCM0_SYNC/I2S0_LRCK</text>
<text x="110.6" y="32.6">PCM0_CLK/I2S0_BCK</text>
<text x="110.6" y="34.6">PCM0_DOUT/I2S0_SDOUT</text>
<text x="21.8" y="36.5">SPI0_CLK/GPIOC2</text>
<text x="75.9" y="36.5">SPI0_CS/GPIOC3</text>
<text x="110.6" y="36.5">PCM0_DIN/I2S0_SDIN</text>
<text x="214.5" y="40.4">NC/10K</text>
<text x="214.9" y="46.1">I2C0_SCL</text>
<text x="214.9" y="48.1">I2C0_SDA</text>
<text x="60.4" y="77">SDA-5V</text>
<text x="60.4" y="79">SCL-5V</text>
<text x="85.5" y="82.8">SDA-5V</text>
<text x="116.4" y="82.8">I2C0_SDA</text>
<text x="128" y="82.8">SCL-5V</text>
<text x="158.9" y="82.8">I2C0_SCL</text>
<text x="153.1" y="117.6">UART2_TX/GPIOA0</text>
<text x="153.1" y="138.8">UART2_RTS/GPIOA2</text>
<text x="153.1" y="158.1">UART2_CTS/GPIOA3</text>
</g>
<g font-size="1.7" fill="#004080">
<text x="53.3" y="16.5">1</text>
<text x="58.1" y="16.5">2</text>
<text x="248.3" y="14.5">VSS</text>
<text x="248.3" y="16.5">C2P</text>
<text x="53.3" y="18.4">3</text>
<text x="53.3" y="20.3">5</text>
<text x="53.3" y="22.3">7</text>
<text x="58.1" y="18.4">4</text>
<text x="58.1" y="20.3">6</text>
<text x="58.1" y="22.3">8</text>
<text x="138.2" y="18.4">1</text>
<text x="138.2" y="20.3">2</text>
<text x="138.2" y="22.3">3</text>
<text x="248.3" y="18.4">C2N</text>
<text x="248.3" y="20.3">C1P</text>
<text x="248.3" y="22.3">C1N</text>
<text x="53.3" y="24.2">9</text>
<text x="53.3" y="26.1">11</text>
<text x="53.3" y="28">13</text>
<text x="53.3" y="30">15</text>
<text x="57.1" y="24.2">10</text>
<text x="57.1" y="26.1">12</text>
<text x="57.1" y="28">14</text>
<text x="57.1" y="30">16</text>
<text x="138.2" y="24.2">4</text>
<text x="138.2" y="26.1">5</text>
<text x="138.2" y="28">6</text>
<text x="138.2" y="30">7</text>
<text x="248.3" y="24.2">VBAT</text>
<text x="248.3" y="26.1">NC</text>
<text x="248.3" y="28">VSS</text>
<text x="248.3" y="30">VDD</text>
<text x="53.3" y="31.9">17</text>
<text x="53.3" y="33.8">19</text>
<text x="53.3" y="35.8">21</text>
<text x="57.1" y="31.9">18</text>
<text x="57.1" y="33.8">20</text>
<text x="57.1" y="35.8">22</text>
<text x="138.2" y="31.9">8</text>
<text x="138.2" y="33.8">9</text>
<text x="138.2" y="35.8">10</text>
<text x="248.3" y="31.9">BS0</text>
<text x="248.3" y="33.8">BS1</text>
<text x="248.3" y="35.8">BS2</text>
<text x="53.3" y="37.7">23</text>
<text x="57.1" y="37.7">24</text>
<text x="138.2" y="37.7">11</text>
<text x="138.2" y="39.6">12</text>
<text x="248.3" y="37.7">CS#</text>
<text x="248.3" y="39.6">RES#</text>
<text x="248.3" y="41.6">D/C#</text>
<text x="248.3" y="43.5">R/W#</text>
<text x="248.3" y="45.4">E/RD#</text>
<text x="248.3" y="47.3">D0/SCLK</text>
<text x="248.3" y="49.3">D1/SDIN</text>
<text x="248.3" y="51.2">D2</text>
<text x="248.3" y="53.1">D3</text>
<text x="248.3" y="55.1">D4</text>
<text x="248.3" y="57">D5</text>
<text x="248.3" y="58.9">D6</text>
<text x="248.3" y="60.9">D7</text>
<text x="248.3" y="62.8">IREF</text>
<text x="248.3" y="64.7">VCOMH</text>
<text x="248.3" y="66.6">VCC</text>
<text x="248.3" y="68.6">VLSS</text>
<text x="248.3" y="70.5">VSS</text>
<text x="45.6" y="74.4">GND</text>
<text x="51.3" y="74.4">GND</text>
<text x="53.1" y="76.3">5V</text>
<text x="45.6" y="80.2">GND</text>
<text x="51.6" y="78.2">SDA</text>
<text x="51.8" y="80.2">SCL</text>
<text x="103.3" y="79.8" transform="rotate(-90 103.3 79.8)">G</text>
<text x="145.8" y="79.8" transform="rotate(-90 145.8 79.8)">G</text>
<text x="99.6" y="84">D</text>
<text x="104.3" y="84">S</text>
<text x="142.1" y="84">D</text>
<text x="146.7" y="84">S</text>
<text x="132.4" y="122.6">3</text>
<text x="132.4" y="124.5">4</text>
<text x="139.2" y="122.6">2</text>
<text x="139.2" y="124.5">1</text>
<text x="57.1" y="128.4">VIN</text>
<text x="61.9" y="128.4">VOUT</text>
<text x="57.1" y="132.3">GND</text>
<text x="57.1" y="136.1">EN</text>
<text x="64.3" y="136.1">NC</text>
<text x="132.4" y="143.8">3</text>
<text x="139.2" y="143.8">2</text>
<text x="132.4" y="145.8">4</text>
<text x="139.2" y="145.8">1</text>
<text x="132.4" y="163.2">3</text>
<text x="132.4" y="165.1">4</text>
<text x="139.2" y="163.2">2</text>
<text x="139.2" y="165.1">1</text>
</g>
</svg>
